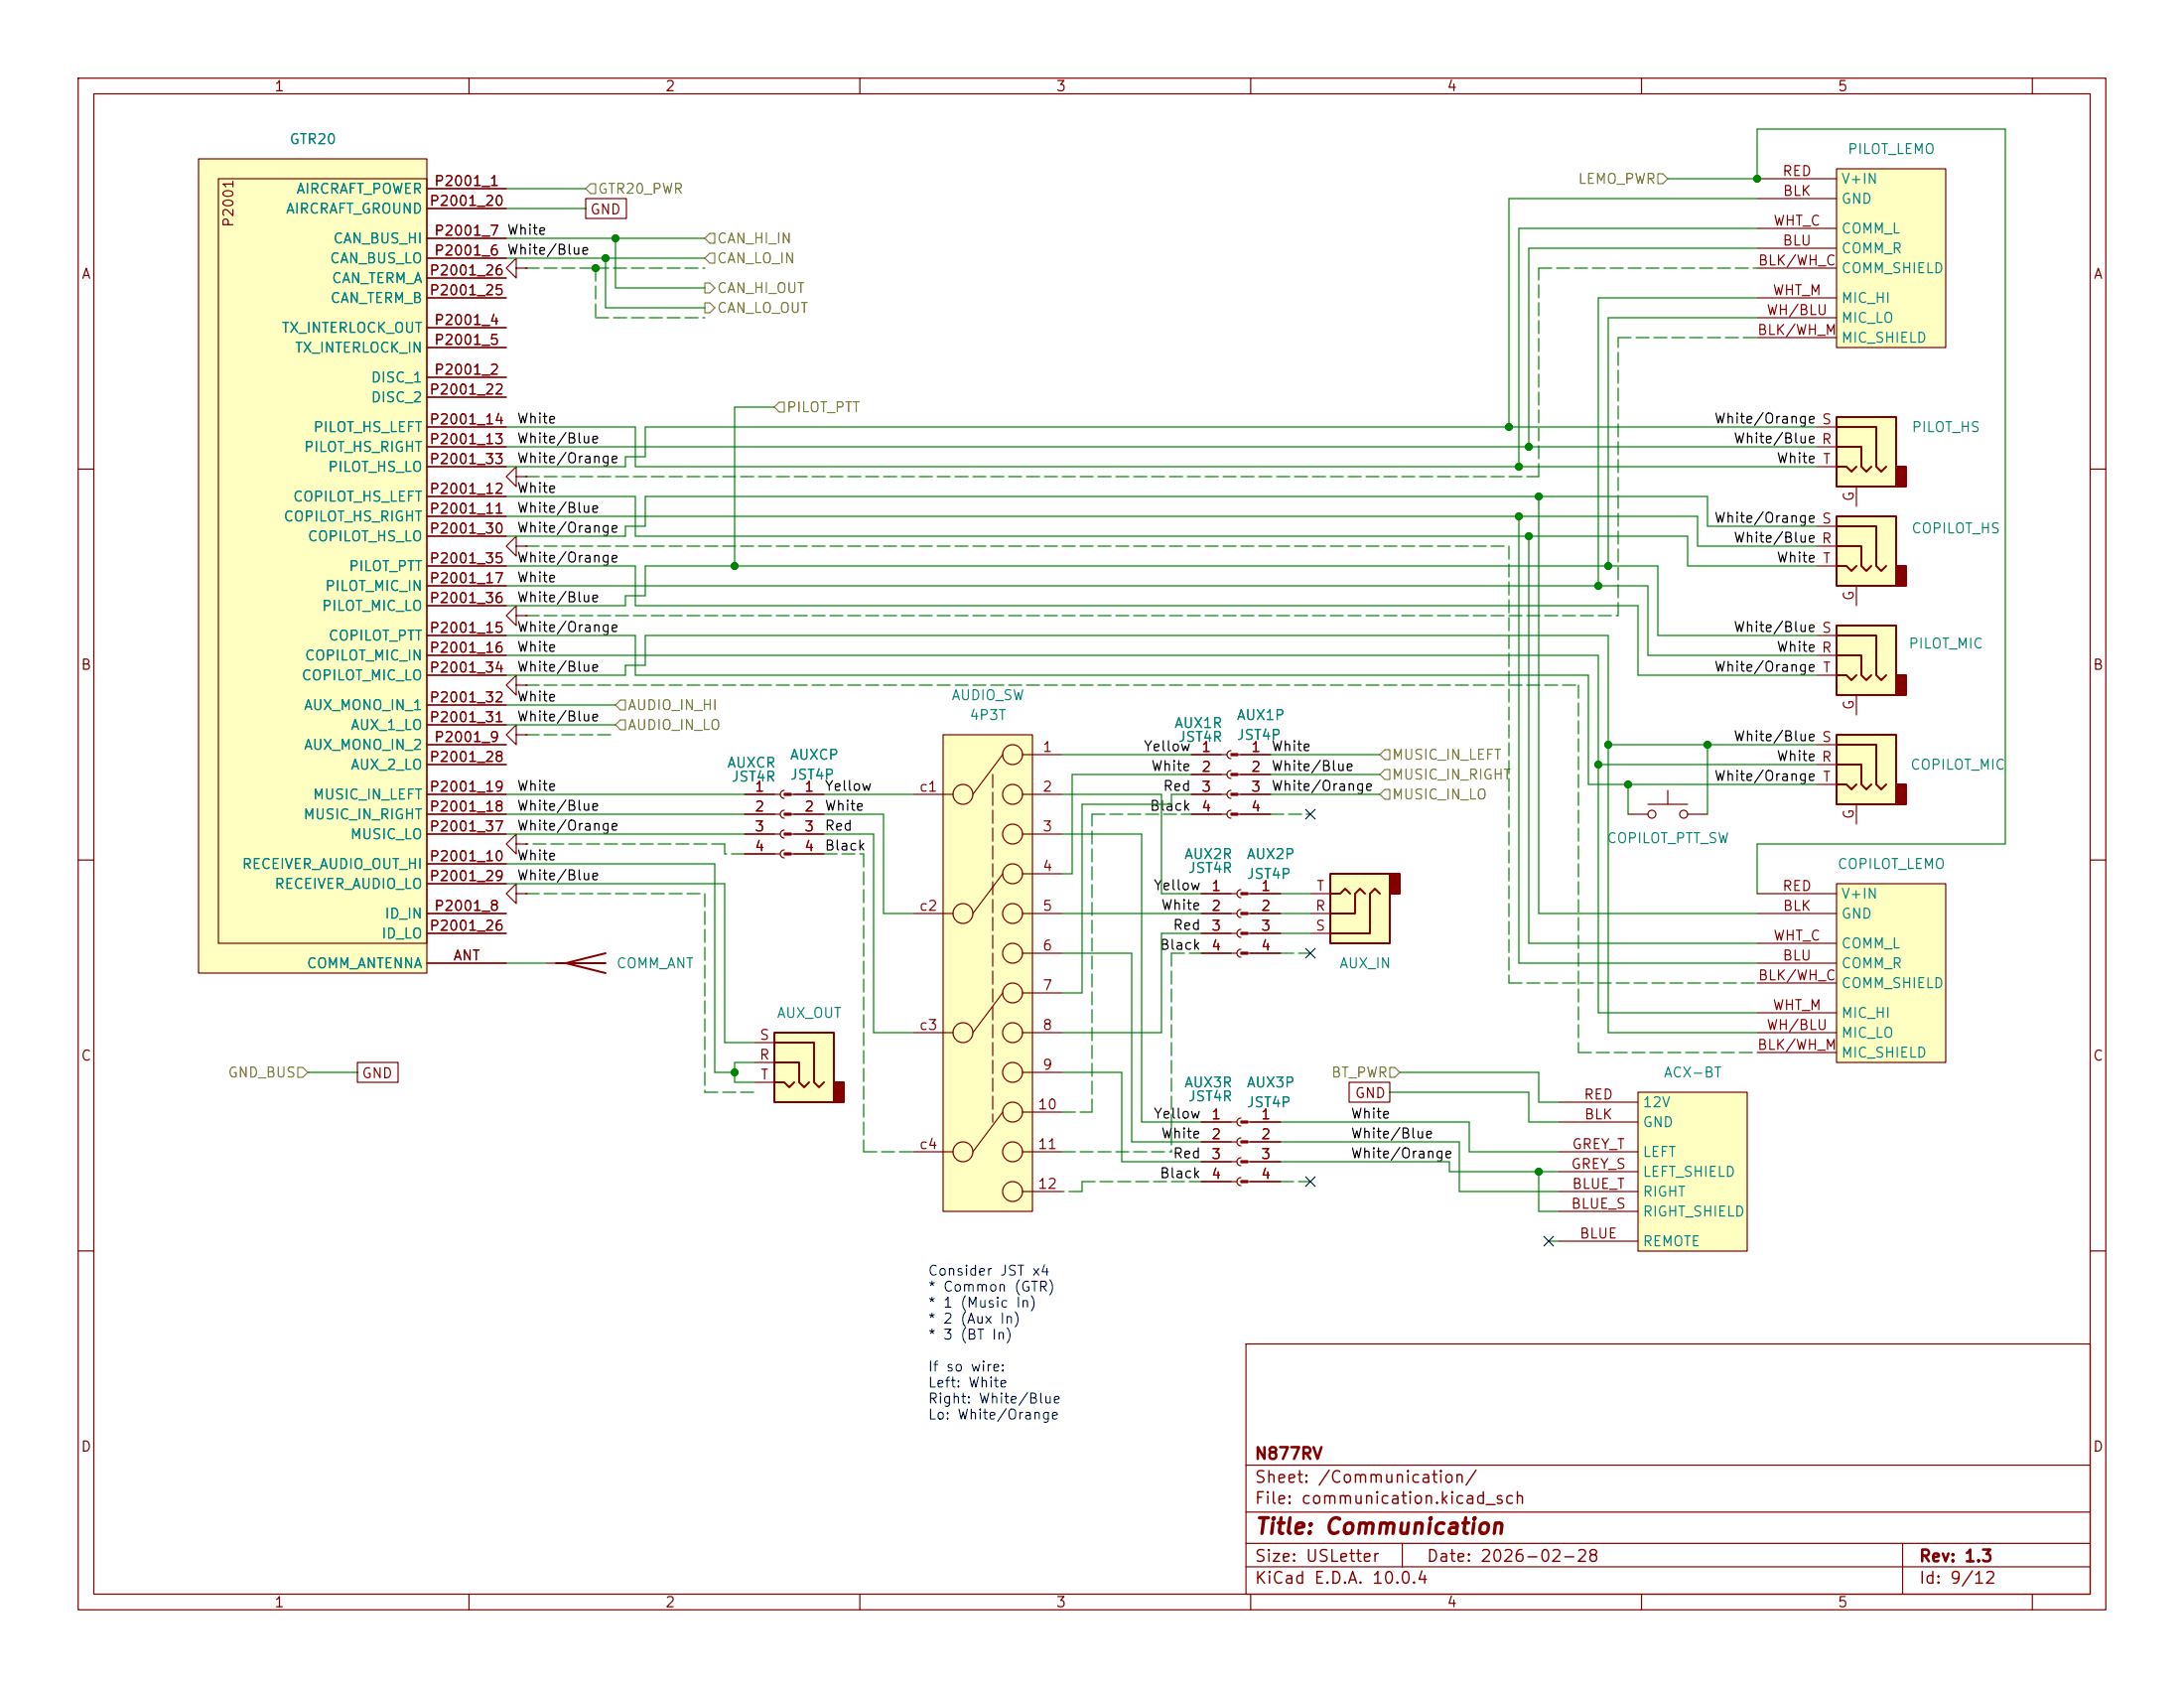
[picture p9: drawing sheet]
<svg xmlns="http://www.w3.org/2000/svg" width="279mm" height="216mm" viewBox="0 0 279 216" stroke-linecap="round" stroke-linejoin="round" font-family="sans-serif">
<g fill="none" stroke="#840000" stroke-width=".15">
<path d="M10 10h259.4v195.9h-259.4zM12 12h255.4v191.9h-255.4zM60 10v2M110 10v2M160 10v2M210 10v2M260 10v2M10 60h2M267.4 60h2M10 110h2M267.4 110h2M10 160h2"/>
<path d="M159.4 171.9h108v32h-108zM267.4 160h2M159.4 197.4h108M159.4 193.4h108M159.4 187.4h108M179.4 197.4v3M243.4 197.4v6.5M60 203.9v2M110 203.9v2M159.4 200.4h108M160 203.9v2M210 203.9v2"/>
<path d="M260 203.9v2"/>
</g>
<path d="M234.9 21.6h14v22.9h-14z" fill="#ffffc2"/>
<g fill="none" stroke="#840000" stroke-width=".15">
<path d="M224.8 25.4h10.1M224.8 34.3h10.1M224.8 31.8h10.1M224.8 22.9h10.1M224.8 29.2h10.1M224.8 38.1h10.1M234.9 21.6h14v22.9h-14zM224.8 43.2h10.1M224.8 40.6h10.1M66 69.9v-1.3l-1.2 1.3 1.2 1.2v-1.2h1.3M67.3 69.9h.1M208.3 104.1h2.5"/>
<path d="M210.8 102.9h5.1M213.4 101.1v1.8M215.9 104.1h2.5"/>
<circle cx="211.3" cy="104.1" r=".51"/>
<circle cx="215.4" cy="104.1" r=".51"/>
</g>
<path d="M234.9 113h14v22.9h-14z" fill="#ffffc2"/>
<path d="M224.8 116.8h10.1M224.8 114.3h10.1M234.9 113h14v22.9h-14zM224.8 125.7h10.1M224.8 134.6h10.1M224.8 123.2h10.1M224.8 132.1h10.1M224.8 120.7h10.1M224.8 129.5h10.1" fill="none" stroke="#840000" stroke-width=".15"/>
<path d="M99.1 132.1h7.6v8.9h-7.6z" fill="#ffffc2"/>
<path d="M106.7 138.4h1.2v2.6h-1.2z" fill="#840000" stroke="#840000" stroke-width=".25"/>
<path d="M99.1 132.1h7.6v8.9h-7.6zM99.1 135.9h3.1v2.5l.7 .7 .6-.7M99.1 138.4h1.2l.7 .7 .6-.7M99.1 133.4h5v5l.7 .7 .6-.7" fill="none" stroke="#840000" stroke-width=".25"/>
<g fill="none" stroke="#840000" stroke-width=".15">
<path d="M101.2 101.6h4.2M101.2 104.1h4.2M101.2 106.7h4.2M101.2 109.2h4.2M96.5 135.9h2.6M96.5 133.4h2.6M96.5 138.4h2.6M153.7 143.5h4.5M153.7 146.1h4.5M153.7 148.6h4.5M153.7 151.1h4.5M158.7 143a.51 .51 0 0 0-.5 .5 .51 .51 0 0 0 .5 .5"/>
<path d="M158.7 145.5a.51 .51 0 0 0-.5 .6 .51 .51 0 0 0 .5 .5M158.7 148.1a.51 .51 0 0 0-.5 .5 .51 .51 0 0 0 .5 .5M158.7 150.6a.51 .51 0 0 0-.5 .5 .51 .51 0 0 0 .5 .5"/>
</g>
<g fill="#840000" stroke="#840000" stroke-width=".15">
<path d="M100.3 101.5h.9v.2h-.9z"/>
<path d="M100.3 104h.9v.3h-.9z"/>
<path d="M100.3 106.6h.9v.2h-.9z"/>
<path d="M100.3 109.1h.9v.2h-.9z"/>
</g>
<path d="M120.6 94h11.5v60.9h-11.5z" fill="#ffffc2"/>
<g fill="none" stroke="#840000" stroke-width=".15">
<path d="M66 94v-1.3l-1.2 1.3 1.2 1.3v-1.3h1.3M66 87.6v-1.2l-1.2 1.2 1.2 1.3v-1.3h1.3M67.3 94h.1M67.3 87.6h.1M120.6 94h11.5v60.9h-11.5zM128.3 96.5l-3.8 5.1M130.8 96.5h5.1M152.4 96.5h4.6M152.4 99.1h4.6M157.5 96a.51 .51 0 0 0-.5 .5 .51 .51 0 0 0 .5 .5M157.5 98.6a.51 .51 0 0 0-.5 .5 .51 .51 0 0 0 .5 .5M158.3 96.5h4.3"/>
<path d="M158.3 99.1h4.3M66 114.3v-1.3l-1.2 1.3 1.2 1.3v-1.3h1.3M66 108v-1.3l-1.2 1.3 1.2 1.2v-1.2h1.3M67.3 114.3h.1M67.3 108h.1M95.2 101.6h4.6M95.2 106.7h4.6M95.2 104.1h4.6M95.2 109.2h4.6M100.3 101.1a.51 .51 0 0 0-.5 .5 .51 .51 0 0 0 .5 .5M100.3 103.6a.51 .51 0 0 0-.5 .5 .51 .51 0 0 0 .5 .5M100.3 106.2a.51 .51 0 0 0-.5 .5 .51 .51 0 0 0 .5 .5"/>
<path d="M100.3 108.7a.51 .51 0 0 0-.5 .5 .51 .51 0 0 0 .5 .5M116.8 101.6h5.1M116.8 116.8h5.1M128.3 111.8l-3.8 5M130.8 101.6h5.1M130.8 116.8h5.1M130.8 106.7h5.1M130.8 111.8h5.1M152.4 101.6h4.6M152.4 104.1h4.6M157.5 101.1a.51 .51 0 0 0-.5 .5 .51 .51 0 0 0 .5 .5M157.5 103.6a.51 .51 0 0 0-.5 .5 .51 .51 0 0 0 .5 .5"/>
<path d="M158.3 101.6h4.3M158.3 104.1h4.3M69.8 123.2h2.6M116.8 132.1h5.1M128.3 127l-3.8 5.1M130.8 132.1h5.1M130.8 121.9h5.1M130.8 127h5.1M130.8 137.2h5.1M116.8 147.3h5.1M128.3 142.2l-3.8 5.1M130.8 147.3h5.1"/>
<path d="M130.8 142.2h5.1M130.8 152.4h5.1M159.6 143.5h4.2M159.6 146.1h4.2M159.6 148.6h4.2M159.6 151.1h4.2"/>
<circle cx="129.5" cy="96.5" r="1.27"/>
<circle cx="123.2" cy="116.8" r="1.27"/>
<circle cx="123.2" cy="101.6" r="1.27"/>
<circle cx="129.5" cy="116.8" r="1.27"/>
<circle cx="129.5" cy="111.8" r="1.27"/>
<circle cx="129.5" cy="106.7" r="1.27"/>
<circle cx="129.5" cy="101.6" r="1.27"/>
<circle cx="123.2" cy="132.1" r="1.27"/>
<circle cx="129.5" cy="127" r="1.27"/>
<circle cx="129.5" cy="121.9" r="1.27"/>
<circle cx="129.5" cy="132.1" r="1.27"/>
<circle cx="129.5" cy="137.2" r="1.27"/>
<circle cx="123.2" cy="147.3" r="1.27"/>
<circle cx="129.5" cy="142.2" r="1.27"/>
<circle cx="129.5" cy="147.3" r="1.27"/>
<circle cx="129.5" cy="152.4" r="1.27"/>
</g>
<path d="M127 99.1v44.4" fill="none" stroke="#840000" stroke-width=".15" stroke-dasharray="1.7 .6"/>
<g fill="#840000" stroke="#840000" stroke-width=".15">
<path d="M158.7 143.4h.9v.2h-.9z"/>
<path d="M158.7 145.9h.9v.3h-.9z"/>
<path d="M158.7 148.5h.9v.2h-.9z"/>
<path d="M158.7 151h.9v.3h-.9z"/>
<path d="M157.5 96.4h.8v.2h-.8z"/>
<path d="M157.5 98.9h.8v.3h-.8z"/>
<path d="M157.5 101.5h.8v.2h-.8z"/>
<path d="M157.5 104h.8v.3h-.8z"/>
</g>
<path d="M71.1 123.2h6.4M77.5 121.9l-5.1 1.3 5.1 1.3" fill="none" stroke="#840000" stroke-width=".25"/>
<path d="M234.9 80h7.7v8.9h-7.7z" fill="#ffffc2"/>
<path d="M242.6 86.4h1.2v2.5h-1.2z" fill="#840000" stroke="#840000" stroke-width=".25"/>
<path d="M234.9 80h7.7v8.9h-7.7zM234.9 83.8h3.2v2.6l.7 .6 .6-.6M234.9 86.4h1.3l.7 .6 .6-.6M234.9 81.3h5.1v5.1l.7 .6 .6-.6" fill="none" stroke="#840000" stroke-width=".25"/>
<g fill="none" stroke="#840000" stroke-width=".15">
<path d="M232.4 83.8h2.5M232.4 81.3h2.5M232.4 86.4h2.5M237.5 88.9v2.5M153.7 114.3h4.5M153.7 116.8h4.5M153.7 119.4h4.5M158.7 113.8a.51 .51 0 0 0-.5 .5 .51 .51 0 0 0 .5 .5M158.7 116.3a.51 .51 0 0 0-.5 .5 .51 .51 0 0 0 .5 .5M158.7 118.9a.51 .51 0 0 0-.5 .5 .51 .51 0 0 0 .5 .5M159.6 114.3h4.2M159.6 116.8h4.2"/>
<path d="M159.6 119.4h4.2M153.7 121.9h4.5M158.7 121.4a.51 .51 0 0 0-.5 .5 .51 .51 0 0 0 .5 .5M159.6 121.9h4.2"/>
</g>
<g fill="#840000" stroke="#840000" stroke-width=".15">
<path d="M158.7 114.2h.9v.2h-.9z"/>
<path d="M158.7 116.7h.9v.3h-.9z"/>
<path d="M158.7 119.3h.9v.2h-.9z"/>
<path d="M158.7 121.8h.9v.2h-.9z"/>
</g>
<g fill="#ffffc2">
<path d="M25.4 20.3h29.2v104.2h-29.2z"/>
<path d="M27.9 22.9h26.7v97.8h-26.7z"/>
</g>
<g fill="none" stroke="#840000" stroke-width=".15">
<path d="M25.4 20.3h29.2v104.2h-29.2zM27.9 22.9h26.7v97.8h-26.7zM54.6 24.1h10.2M54.6 33h10.2M54.6 30.5h10.2M54.6 26.7h10.2M54.6 38.1h10.2M54.6 35.6h10.2M54.6 48.3h10.2M54.6 41.9h10.2M54.6 44.5h10.2M54.6 57.2h10.2"/>
<path d="M54.6 54.6h10.2M54.6 50.8h10.2M54.6 59.7h10.2M54.6 66h10.2M54.6 63.5h10.2M54.6 74.9h10.2M54.6 68.6h10.2M54.6 72.4h10.2M54.6 77.5h10.2M66 78.7v-1.2l-1.2 1.2 1.2 1.3v-1.3h1.3M67.3 78.7h.1M54.6 95.3h10.2"/>
<path d="M54.6 81.3h10.2M54.6 83.8h10.2M54.6 97.8h10.2M54.6 92.7h10.2M54.6 90.2h10.2M54.6 86.4h10.2M54.6 116.8h10.2M54.6 110.5h10.2M54.6 104.1h10.2M54.6 101.6h10.2M54.6 119.4h10.2M54.6 113h10.2"/>
<path d="M54.6 106.7h10.2M54.6 123.2h10.2"/>
</g>
<path d="M234.9 94h7.7v8.9h-7.7z" fill="#ffffc2"/>
<path d="M242.6 100.3h1.2v2.6h-1.2z" fill="#840000" stroke="#840000" stroke-width=".25"/>
<path d="M234.9 94h7.7v8.9h-7.7zM234.9 97.8h3.2v2.5l.7 .7 .6-.7M234.9 95.3h5.1v5l.7 .7 .6-.7M234.9 100.3h1.3l.7 .7 .6-.7" fill="none" stroke="#840000" stroke-width=".25"/>
<path d="M232.4 97.8h2.5M232.4 95.3h2.5M232.4 100.3h2.5M237.5 102.9v2.5" fill="none" stroke="#840000" stroke-width=".15"/>
<path d="M209.5 139.7h14v20.3h-14z" fill="#ffffc2"/>
<path d="M209.5 139.7h14v20.3h-14zM199.4 143.5h10.1M199.4 158.8h10.1M199.4 154.9h10.1M199.4 152.4h10.1M199.4 149.9h10.1M199.4 147.3h10.1M199.4 141h10.1" fill="none" stroke="#840000" stroke-width=".15"/>
<path d="M234.9 66h7.7v8.9h-7.7z" fill="#ffffc2"/>
<path d="M242.6 72.4h1.2v2.5h-1.2z" fill="#840000" stroke="#840000" stroke-width=".25"/>
<path d="M234.9 66h7.7v8.9h-7.7zM234.9 69.9h3.2v2.5l.7 .6 .6-.6M234.9 72.4h1.3l.7 .6 .6-.6M234.9 67.3h5.1v5.1l.7 .6 .6-.6" fill="none" stroke="#840000" stroke-width=".25"/>
<path d="M232.4 69.9h2.5M232.4 67.3h2.5M232.4 72.4h2.5M237.5 74.9v2.6" fill="none" stroke="#840000" stroke-width=".15"/>
<path d="M234.9 53.3h7.7v8.9h-7.7z" fill="#ffffc2"/>
<path d="M242.6 59.7h1.2v2.5h-1.2z" fill="#840000" stroke="#840000" stroke-width=".25"/>
<path d="M234.9 53.3h7.7v8.9h-7.7zM234.9 57.2h3.2v2.5l.7 .6 .6-.6M234.9 59.7h1.3l.7 .6 .6-.6M234.9 54.6h5.1v5.1l.7 .6 .6-.6" fill="none" stroke="#840000" stroke-width=".25"/>
<path d="M232.4 57.2h2.5M232.4 54.6h2.5M232.4 59.7h2.5M237.5 62.2v2.6" fill="none" stroke="#840000" stroke-width=".15"/>
<path d="M170.2 111.8h7.6v8.9h-7.6z" fill="#ffffc2"/>
<path d="M177.8 111.8h1.3v2.5h-1.3z" fill="#840000" stroke="#840000" stroke-width=".25"/>
<path d="M170.2 111.8h7.6v8.9h-7.6zM170.2 114.3h1.2l.7-.6 .6 .6M174.6 114.3l-.6-.6-.6 .6v2.5h-3.2M176.5 114.3l-.6-.6-.6 .6v5.1h-5.1" fill="none" stroke="#840000" stroke-width=".25"/>
<g fill="none" stroke="#840000" stroke-width=".15">
<path d="M54.6 24.1h10.2M54.6 33h10.2M54.6 30.5h10.2M54.6 26.7h10.2M54.6 38.1h10.2M54.6 35.6h10.2M66 34.3v-1.3l-1.2 1.3 1.2 1.3v-1.3h1.3M67.3 34.3h.1M74.9 25.4h5.2v2.5h-5.2zM54.6 48.3h10.2M54.6 41.9h10.2M54.6 44.5h10.2"/>
<path d="M54.6 57.2h10.2M54.6 54.6h10.2M54.6 50.8h10.2M54.6 59.7h10.2M54.6 66h10.2M54.6 63.5h10.2M54.6 74.9h10.2M54.6 68.6h10.2M54.6 72.4h10.2M54.6 77.5h10.2M66 61v-1.3l-1.2 1.3 1.2 1.2v-1.2h1.3M67.3 61h.1"/>
<path d="M67.3 69.9h.1M67.3 78.7h.1M54.6 95.3h10.2M54.6 81.3h10.2M54.6 83.8h10.2M54.6 97.8h10.2M54.6 92.7h10.2M54.6 90.2h10.2M54.6 86.4h10.2M67.3 87.6h.1M67.3 94h.1M152.4 96.5h3.8"/>
<path d="M152.4 99.1h3.8M158.7 96.5h3.9M158.7 99.1h3.9M54.6 116.8h10.2M54.6 119.4h10.2M54.6 110.5h10.2M54.6 104.1h10.2M54.6 101.6h10.2M54.6 113h10.2M54.6 106.7h10.2M67.3 108h.1M67.3 114.3h.1"/>
<path d="M95.2 104.1h3.9M95.2 101.6h3.9M95.2 106.7h3.9M95.2 109.2h3.9M101.6 104.1h3.8M101.6 101.6h3.8M101.6 106.7h3.8M101.6 109.2h3.8M152.4 104.1h3.8M152.4 101.6h3.8M153.7 116.8h3.8M153.7 119.4h3.8"/>
<path d="M153.7 114.3h3.8M158.7 104.1h3.9M158.7 101.6h3.9M160 116.8h3.8M160 119.4h3.8M160 114.3h3.8M167.6 116.8h2.6M167.6 119.4h2.6M167.6 114.3h2.6M45.7 135.9h5.2v2.5h-5.2zM54.6 123.2h10.2M153.7 121.9h3.8"/>
<path d="M160 121.9h3.8M172.6 138.4h5.2v2.6h-5.2zM153.7 143.5h3.8M153.7 146.1h3.8M153.7 148.6h3.8M153.7 151.1h3.8M160 143.5h3.8M160 146.1h3.8M160 148.6h3.8M160 151.1h3.8"/>
</g>
<g fill="none" stroke="#848400" stroke-width=".15">
<path d="M75.6 23.5h.6v1.3h-.6l-.7-.7zM90.2 33l.6-.6h.6v1.3h-.6zM90.2 30.5l.6-.7h.6v1.3h-.6zM90.2 36.2h.6l.6 .6-.6 .7h-.6zM90.2 38.7h.6l.6 .7-.6 .6h-.6zM212.1 22.2h.6l.7 .7-.7 .6h-.6zM99.1 52.1l.6-.7h.6v1.3h-.6zM78.7 92.7l.7-.6h.6v1.2h-.6zM79.4 89.5h.6v1.3h-.6l-.7-.6zM177.2 95.9h.6v1.3h-.6l-.7-.7zM177.2 98.4h.6v1.3h-.6l-.7-.6zM177.2 101h.6v1.2h-.6l-.7-.6z"/>
<path d="M38.1 136.5h.6l.7 .7-.7 .6h-.6zM177.8 136.5h.6l.7 .7-.7 .6h-.6z"/>
</g>
<g fill="none" stroke="#008400" stroke-width=".15">
<path d="M64.8 30.5h25.4M64.8 33h25.4M64.8 26.7h10.1M64.8 24.1h10.1M77.5 33v6.4h12.7M78.7 30.5v6.3h11.5M213.4 22.9h11.4v-6.4h31.7v91.5h-31.7v6.3M224.8 29.2h-30.5v30.5M224.8 38.1h-20.3v36.8M224.8 31.8h-29.2v25.4M224.8 25.4h-31.8v29.2M64.8 54.6h16.5v5.1h151.1"/>
<path d="M64.8 57.2h167.6M99.1 52.1h-5.1v20.3M224.8 40.6h-19.1v31.8M232.4 54.6h-149.9v3.8h-2.5v1.3h-15.2M64.8 72.4h16.5v5.1h128.2v8.9h22.9M64.8 77.5h15.2v-1.3h2.5v-3.8h129.6v8.9h20.3M64.8 63.5h16.5v5.1h134.6v3.8h16.5M64.8 66h152.4v3.9h15.2M64.8 74.9h146v8.9h21.6M194.3 66v57.2h30.5M195.6 68.6v52.1h29.2M196.8 63.5v53.3h28"/>
<path d="M232.4 67.3h-14v-3.8h-135.9v3.8h-2.5v1.3h-15.2M64.8 86.4h15.2v-1.3h2.5v-3.8h123.2v50.8h19.1M64.8 83.8h139.7v45.7h20.3M64.8 81.3h16.5v5.1h121.9v13.9h29.2M64.8 90.2h13.9M64.8 92.7h13.9M135.9 96.5h16.5M152.4 99.1h-15.2v12.7h-1.3M162.6 96.5h13.9M162.6 99.1h13.9M204.5 97.8h27.9M205.7 95.3h26.7"/>
<path d="M218.4 95.3v8.8M64.8 101.6h30.4M64.8 106.7h30.4M64.8 104.1h30.4M64.8 110.5h26.6v26.7h2.6M64.8 113h27.9v20.4h3.8M105.4 106.7h6.4v25.4h5M105.4 101.6h11.4M105.4 104.1h7.6v12.7h3.8M135.9 101.6h12.7v12.7h5.1M135.9 106.7h10.1v36.8h7.7M135.9 116.8h17.8"/>
<path d="M152.4 101.6h-2.5v1.3h-11.5v24.1h-2.5M153.7 119.4h-5.1v12.7h-12.7M162.6 101.6h13.9M163.8 119.4h3.8M163.8 114.3h3.8M163.8 116.8h3.8M208.3 100.3v3.8M39.4 137.2h6.3M64.8 123.2h5M96.5 135.9h-2.5v2.5h2.5M135.9 121.9h8.9v24.2h8.9M135.9 137.2h7.6v11.4h10.2"/>
<path d="M177.8 139.7h17.8v3.8h3.8M179.1 137.2h17.7v3.8h2.6M163.8 146.1h22.9v6.3h12.7M163.8 148.6h21.6v1.3h14M163.8 143.5h24.2v3.8h11.4M196.8 149.9v5h2.6M198.1 158.8h1.3"/>
</g>
<g fill="none" stroke="#008400" stroke-width=".15" stroke-dasharray="1.7 .6">
<path d="M67.3 34.3h8.9M76.2 34.3v6.3M76.2 34.3h14M196.8 34.3h28M76.2 40.6h14M207 43.2h17.8M67.3 69.9h125.7M67.3 61h129.5M67.3 78.7h139.7M193 69.9v55.8M196.8 61v-26.7M207 78.7v-35.5"/>
<path d="M67.3 87.6h134.6M67.3 94h11.4M201.9 87.6v47M67.3 114.3h22.9M90.2 114.3v25.4M92.7 108h-25.4M92.7 109.2v-1.2M95.2 109.2h-2.5M105.4 109.2h5.1M110.5 109.2v38.1M139.7 104.1h12.7M162.6 104.1h5"/>
<path d="M90.2 139.7h6.3M149.9 121.9v25.4M149.9 121.9h3.8M163.8 121.9h3.8M193 125.7h31.8M201.9 134.6h22.9M110.5 147.3h6.3M135.9 147.3h14M135.9 142.2h3.8M138.4 152.4h-2.5M138.4 151.1v1.3M138.4 151.1h15.3"/>
<path d="M139.7 142.2v-38.1M163.8 151.1h3.8"/>
</g>
<path d="M167 103.5l1.2 1.2M168.2 103.5l-1.2 1.2M167 121.3l1.2 1.2M168.2 121.3l-1.2 1.2M167 150.5l1.2 1.2M168.2 150.5l-1.2 1.2M197.5 158.1l1.2 1.3M198.7 158.1l-1.2 1.3" fill="none" stroke="#000084" stroke-width=".15"/>
<g fill="#008400" stroke="#008400" stroke-width=".13">
<circle cx="196.8" cy="149.9" r=".46"/>
<circle cx="94" cy="72.4" r=".46"/>
<circle cx="94" cy="137.2" r=".46"/>
<circle cx="208.3" cy="100.3" r=".46"/>
<circle cx="204.5" cy="97.8" r=".46"/>
<circle cx="194.3" cy="66" r=".46"/>
<circle cx="195.6" cy="57.2" r=".46"/>
<circle cx="196.8" cy="63.5" r=".46"/>
<circle cx="195.6" cy="68.6" r=".46"/>
<circle cx="194.3" cy="59.7" r=".46"/>
<circle cx="218.4" cy="95.3" r=".46"/>
<circle cx="224.8" cy="22.9" r=".46"/>
<circle cx="193" cy="54.6" r=".46"/>
<circle cx="76.2" cy="34.3" r=".46"/>
<circle cx="77.5" cy="33" r=".46"/>
<circle cx="78.7" cy="30.5" r=".46"/>
<circle cx="205.7" cy="95.3" r=".46"/>
<circle cx="205.7" cy="72.4" r=".46"/>
<circle cx="204.5" cy="74.9" r=".46"/>
</g>
<text font-size="2" fill="#840000" x="160.4" y="196.7">Title: Communication</text>
<g font-size="1.5" fill="#840000">
<text x="160.4" y="190">Sheet: /Communication/</text>
<text x="160.4" y="187">N877RV</text>
<text x="160.4" y="192.7">File: communication.kicad_sch</text>
<text x="160.4" y="202.9">KiCad E.D.A. 10.0.4</text>
<text x="160.4" y="200.1">Size: USLetter</text>
<text x="182.4" y="200.1">Date: 2026-02-28</text>
<text x="245.4" y="200.1">Rev: 1.3</text>
<text x="245.4" y="202.9">Id: 9/12</text>
</g>
<g font-size="1.3" fill="#840000">
<text x="35" y="12">1</text>
<text x="85" y="12">2</text>
<text x="135" y="12">3</text>
<text x="185" y="12">4</text>
<text x="235" y="12">5</text>
<text x="227.9" y="22.8">RED</text>
<text x="30.2" y="29.2" transform="rotate(-90 30.2 29.2)">P2001</text>
<text x="54.8" y="26.6">P2001_20</text>
<text x="55.4" y="24.1">P2001_1</text>
<text x="75.4" y="27.7">GND</text>
<text x="226.8" y="29.2">WHT_C</text>
<text x="228" y="25.4">BLK</text>
<text x="10.3" y="36">A</text>
<text x="54.8" y="35.5">P2001_26</text>
<text x="55.4" y="33">P2001_6 White/Blue</text>
<text x="55.4" y="30.5">P2001_7 White</text>
<text x="55.4" y="33">P2001_6</text>
<text x="55.4" y="30.5">P2001_7</text>
<text x="224.8" y="34.3">BLK/WH_C</text>
<text x="228" y="31.7">BLU</text>
<text x="267.7" y="36">A</text>
<text x="54.8" y="38.1">P2001_25</text>
<text x="55.4" y="41.9">P2001_4</text>
<text x="225.9" y="40.6">WH/BLU</text>
<text x="226.7" y="38.1">WHT_M</text>
<text x="55.4" y="44.4">P2001_5</text>
<text x="224.7" y="43.2">BLK/WH_M</text>
<text x="54.8" y="50.8">P2001_22</text>
<text x="55.4" y="48.2">P2001_2</text>
<text x="54.8" y="57.1">P2001_13</text>
<text x="54.8" y="54.6">P2001_14</text>
<text x="54.8" y="59.7">P2001_33</text>
<text x="54.8" y="63.5">P2001_12</text>
<text x="237.5" y="64.2" transform="rotate(-90 237.5 64.2)">G</text>
<text x="54.8" y="66">P2001_11</text>
<text x="54.8" y="68.6">P2001_30</text>
<text x="54.8" y="74.9">P2001_17</text>
<text x="54.8" y="72.4">P2001_35</text>
<text x="54.8" y="77.4">P2001_36</text>
<text x="237.5" y="76.9" transform="rotate(-90 237.5 76.9)">G</text>
<text x="54.8" y="81.3">P2001_15</text>
<text x="54.8" y="83.8">P2001_16</text>
<text x="10.3" y="86">B</text>
<text x="54.8" y="86.3">P2001_34</text>
<text x="267.7" y="86">B</text>
<text x="54.8" y="92.7">P2001_31</text>
<text x="54.8" y="90.1">P2001_32</text>
<text x="55.4" y="95.2">P2001_9</text>
<text x="237.5" y="90.9" transform="rotate(-90 237.5 90.9)">G</text>
<text x="54.8" y="101.6">P2001_19</text>
<text x="54.8" y="97.8">P2001_28</text>
<text x="96.4" y="101.6">1</text>
<text x="102.8" y="101.6">1</text>
<text x="117.5" y="101.6">c1</text>
<text x="133.3" y="96.5">1</text>
<text x="133.3" y="101.6">2</text>
<text x="153.6" y="96.5">1</text>
<text x="153.6" y="99">2</text>
<text x="153.6" y="101.6">3</text>
<text x="159.9" y="96.5">1</text>
<text x="159.9" y="99">2</text>
<text x="159.9" y="101.6">3</text>
<text x="54.8" y="104.1">P2001_18</text>
<text x="54.8" y="106.7">P2001_37</text>
<text x="96.4" y="104.1">2</text>
<text x="96.4" y="106.7">3</text>
<text x="102.8" y="104.1">2</text>
<text x="102.8" y="106.7">3</text>
<text x="133.3" y="106.7">3</text>
<text x="153.6" y="104.1">4</text>
<text x="159.9" y="104.1">4</text>
<text x="237.5" y="104.9" transform="rotate(-90 237.5 104.9)">G</text>
<text x="54.8" y="110.5">P2001_10</text>
<text x="54.8" y="113">P2001_29</text>
<text x="96.4" y="109.2">4</text>
<text x="102.8" y="109.2">4</text>
<text x="133.3" y="111.7">4</text>
<text x="54.8" y="119.4">P2001_26</text>
<text x="55.4" y="116.8">P2001_8</text>
<text x="117.5" y="116.8">c2</text>
<text x="133.3" y="116.8">5</text>
<text x="154.9" y="114.3">1</text>
<text x="154.9" y="116.8">2</text>
<text x="154.9" y="119.4">3</text>
<text x="161.2" y="114.3">1</text>
<text x="161.2" y="116.8">2</text>
<text x="161.2" y="119.4">3</text>
<text x="168.2" y="116.8">R</text>
<text x="168.2" y="119.4">S</text>
<text x="168.3" y="114.3">T</text>
<text x="227.9" y="114.3">RED</text>
<text x="228" y="116.8">BLK</text>
<text x="57.9" y="123.2">ANT</text>
<text x="133.3" y="121.9">6</text>
<text x="154.9" y="121.9">4</text>
<text x="161.2" y="121.9">4</text>
<text x="224.8" y="125.7">BLK/WH_C</text>
<text x="226.8" y="120.6">WHT_C</text>
<text x="228" y="123.2">BLU</text>
<text x="133.3" y="127">7</text>
<text x="226.7" y="129.5">WHT_M</text>
<text x="10.3" y="136">C</text>
<text x="97.1" y="135.9">R</text>
<text x="97.1" y="133.3">S</text>
<text x="117.5" y="132.1">c3</text>
<text x="133.3" y="132.1">8</text>
<text x="133.3" y="137.1">9</text>
<text x="224.7" y="134.6">BLK/WH_M</text>
<text x="225.9" y="132.1">WH/BLU</text>
<text x="267.7" y="136">C</text>
<text x="46.2" y="138.2">GND</text>
<text x="97.2" y="138.4">T</text>
<text x="132.7" y="142.2">10</text>
<text x="154.9" y="143.5">1</text>
<text x="161.2" y="143.5">1</text>
<text x="173.3" y="140.8">GND</text>
<text x="202.5" y="140.9">RED</text>
<text x="202.6" y="143.5">BLK</text>
<text x="117.5" y="147.3">c4</text>
<text x="132.7" y="147.3">11</text>
<text x="154.9" y="146">2</text>
<text x="154.9" y="148.6">3</text>
<text x="161.2" y="146">2</text>
<text x="161.2" y="148.6">3</text>
<text x="200.9" y="149.8">GREY_S</text>
<text x="201" y="147.3">GREY_T</text>
<text x="132.7" y="152.4">12</text>
<text x="154.9" y="151.1">4</text>
<text x="161.2" y="151.1">4</text>
<text x="200.9" y="154.9">BLUE_S</text>
<text x="201" y="152.4">BLUE_T</text>
<text x="202" y="158.7">BLUE</text>
<text x="10.3" y="186">D</text>
<text x="267.7" y="186">D</text>
<text x="35" y="205.9">1</text>
<text x="85" y="205.9">2</text>
<text x="135" y="205.9">3</text>
<text x="185" y="205.9">4</text>
<text x="235" y="205.9">5</text>
</g>
<g font-size="1.3" fill="#008484">
<text x="36.9" y="18.8">GTR20</text>
<text x="235.5" y="23.8">V+IN</text>
<text x="236.3" y="20">PILOT_LEMO</text>
<text x="36.5" y="27.6">AIRCRAFT_GROUND</text>
<text x="37.8" y="25.1">AIRCRAFT_POWER</text>
<text x="235.5" y="26.4">GND</text>
<text x="42.1" y="34">CAN_BUS_LO</text>
<text x="42.5" y="31.5">CAN_BUS_HI</text>
<text x="235.5" y="35.3">COMM_SHIELD</text>
<text x="235.5" y="32.7">COMM_R</text>
<text x="235.5" y="30.2">COMM_L</text>
<text x="42.2" y="39.1">CAN_TERM_B</text>
<text x="42.3" y="36.5">CAN_TERM_A</text>
<text x="235.5" y="41.6">MIC_LO</text>
<text x="235.5" y="39.1">MIC_HI</text>
<text x="35.9" y="42.9">TX_INTERLOCK_OUT</text>
<text x="37.6" y="45.4">TX_INTERLOCK_IN</text>
<text x="235.5" y="44.2">MIC_SHIELD</text>
<text x="47.4" y="49.2">DISC_1</text>
<text x="47.4" y="51.8">DISC_2</text>
<text x="38.8" y="58.1">PILOT_HS_RIGHT</text>
<text x="40" y="55.6">PILOT_HS_LEFT</text>
<text x="244.5" y="55.6">PILOT_HS</text>
<text x="37.4" y="64.5">COPILOT_HS_LEFT</text>
<text x="41.9" y="60.7">PILOT_HS_LO</text>
<text x="36.2" y="67">COPILOT_HS_RIGHT</text>
<text x="39.3" y="69.6">COPILOT_HS_LO</text>
<text x="244.4" y="68.5">COPILOT_HS</text>
<text x="41.5" y="75.9">PILOT_MIC_IN</text>
<text x="44.5" y="73.4">PILOT_PTT</text>
<text x="41.1" y="78.4">PILOT_MIC_LO</text>
<text x="41.9" y="82.3">COPILOT_PTT</text>
<text x="244.1" y="83.3">PILOT_MIC</text>
<text x="38.5" y="87.3">COPILOT_MIC_LO</text>
<text x="38.9" y="84.8">COPILOT_MIC_IN</text>
<text x="121.6" y="89.9">AUDIO_SW</text>
<text x="38.8" y="91.1">AUX_MONO_IN_1</text>
<text x="44.8" y="93.7">AUX_1_LO</text>
<text x="123.9" y="92.4">4P3T</text>
<text x="150.1" y="93.4">AUX1R</text>
<text x="150.6" y="95.2">JST4R</text>
<text x="158.1" y="92.4">AUX1P</text>
<text x="158.1" y="95">JST4P</text>
<text x="38.8" y="96.2">AUX_MONO_IN_2</text>
<text x="44.8" y="98.8">AUX_2_LO</text>
<text x="92.9" y="98.5">AUXCR</text>
<text x="93.5" y="100.3">JST4R</text>
<text x="101" y="97.5">AUXCP</text>
<text x="101" y="100">JST4P</text>
<text x="244.3" y="98.8">COPILOT_MIC</text>
<text x="38.7" y="105.1">MUSIC_IN_RIGHT</text>
<text x="39.9" y="102.6">MUSIC_IN_LEFT</text>
<text x="44.7" y="107.7">MUSIC_LO</text>
<text x="30.9" y="111.5">RECEIVER_AUDIO_OUT_HI</text>
<text x="151.4" y="110.2">AUX2R</text>
<text x="151.9" y="112">JST4R</text>
<text x="159.4" y="110.2">AUX2P</text>
<text x="159.4" y="112.7">JST4P</text>
<text x="205.5" y="108.2">COPILOT_PTT_SW</text>
<text x="235" y="111.5">COPILOT_LEMO</text>
<text x="35" y="114">RECEIVER_AUDIO_LO</text>
<text x="49.1" y="117.8">ID_IN</text>
<text x="235.5" y="117.8">GND</text>
<text x="235.5" y="115.3">V+IN</text>
<text x="39.1" y="124.2">COMM_ANTENNA</text>
<text x="48.7" y="120.4">ID_LO</text>
<text x="78.7" y="124.2">COMM_ANT</text>
<text x="171.3" y="124.2">AUX_IN</text>
<text x="235.5" y="124.2">COMM_R</text>
<text x="235.5" y="121.6">COMM_L</text>
<text x="99.3" y="130.5">AUX_OUT</text>
<text x="235.5" y="126.7">COMM_SHIELD</text>
<text x="235.5" y="130.5">MIC_HI</text>
<text x="235.5" y="135.6">MIC_SHIELD</text>
<text x="235.5" y="133.1">MIC_LO</text>
<text x="151.4" y="139.4">AUX3R</text>
<text x="151.9" y="141.2">JST4R</text>
<text x="159.4" y="139.4">AUX3P</text>
<text x="159.4" y="141.9">JST4P</text>
<text x="210.1" y="141.9">12V</text>
<text x="212.7" y="138.1">ACX-BT</text>
<text x="210.1" y="144.5">GND</text>
<text x="210.1" y="148.3">LEFT</text>
<text x="210.1" y="155.9">RIGHT_SHIELD</text>
<text x="210.1" y="153.4">RIGHT</text>
<text x="210.1" y="150.8">LEFT_SHIELD</text>
<text x="210.1" y="159.7">REMOTE</text>
</g>
<g font-size="1.3" fill="#848400">
<text x="201.8" y="23.8">LEMO_PWR</text>
<text x="76.4" y="25.1">GTR20_PWR</text>
<text x="91.6" y="34">CAN_LO_IN</text>
<text x="91.6" y="31.5">CAN_HI_IN</text>
<text x="91.6" y="37.8">CAN_HI_OUT</text>
<text x="91.6" y="40.3">CAN_LO_OUT</text>
<text x="100.5" y="53">PILOT_PTT</text>
<text x="80.2" y="91.1">AUDIO_IN_HI</text>
<text x="80.2" y="93.7">AUDIO_IN_LO</text>
<text x="178" y="97.5">MUSIC_IN_LEFT</text>
<text x="178" y="100">MUSIC_IN_RIGHT</text>
<text x="178" y="102.6">MUSIC_IN_LO</text>
<text x="29.1" y="138.1">GND_BUS</text>
<text x="170.2" y="138.1">BT_PWR</text>
</g>
<g font-size="1.3">
<text x="66" y="59.6">White/Orange</text>
<text x="66" y="57">White/Blue</text>
<text x="66" y="54.5">White</text>
<text x="219.2" y="54.5">White/Orange S</text>
<text x="221.7" y="57">White/Blue R</text>
<text x="227.2" y="59.6">White T</text>
<text x="66" y="65.9">White/Blue</text>
<text x="66" y="63.4">White</text>
<text x="66" y="68.5">White/Orange</text>
<text x="219.2" y="67.2">White/Orange S</text>
<text x="221.7" y="69.7">White/Blue R</text>
<text x="66" y="72.3">White/Orange</text>
<text x="66" y="74.8">White</text>
<text x="66" y="77.3">White/Blue</text>
<text x="227.2" y="72.3">White T</text>
<text x="66" y="83.7">White</text>
<text x="66" y="81.2">White/Orange</text>
<text x="221.7" y="81.2">White/Blue S</text>
<text x="227.2" y="83.7">White R</text>
<text x="66" y="86.2">White/Blue</text>
<text x="219.2" y="86.2">White/Orange T</text>
<text x="66" y="92.6">White/Blue</text>
<text x="66" y="90">White</text>
<text x="221.7" y="95.1">White/Blue S</text>
<text x="66" y="101.5">White</text>
<text x="105.4" y="101.5">Yellow</text>
<text x="146.2" y="96.4">Yellow</text>
<text x="147.2" y="98.9">White</text>
<text x="148.7" y="101.5">Red</text>
<text x="162.6" y="101.5">White/Orange</text>
<text x="162.6" y="98.9">White/Blue</text>
<text x="162.6" y="96.4">White</text>
<text x="219.2" y="100.2">White/Orange T</text>
<text x="227.2" y="97.7">White R</text>
<text x="66" y="106.6">White/Orange</text>
<text x="66" y="104">White/Blue</text>
<text x="105.4" y="104">White</text>
<text x="105.4" y="106.6">Red</text>
<text x="147" y="104">Black</text>
<text x="66" y="112.9">White/Blue</text>
<text x="66" y="110.4">White</text>
<text x="105.4" y="109.1">Black</text>
<text x="147.5" y="114.2">Yellow</text>
<text x="148.4" y="116.7">White</text>
<text x="150" y="119.3">Red</text>
<text x="148.3" y="121.8">Black</text>
<text x="147.5" y="143.4">Yellow</text>
<text x="172.7" y="143.4">White</text>
<text x="148.4" y="145.9">White</text>
<text x="150" y="148.5">Red</text>
<text x="172.7" y="145.9">White/Blue</text>
<text x="172.7" y="148.5">White/Orange</text>
<text x="148.3" y="151">Black</text>
</g>
<g font-size="1.3" fill="#0000c2">
<text x="118.6" y="163.5">Consider JST x4</text>
<text x="118.6" y="165.5">* Common (GTR)</text>
<text x="118.6" y="167.6">* 1 (Music In)</text>
<text x="118.6" y="169.6">* 2 (Aux In)</text>
<text x="118.6" y="171.7">* 3 (BT</text>
<text x="118.6" y="175.7">If so wire:</text>
<text x="118.6" y="177.8">Left: White</text>
<text x="118.6" y="179.8">Right: White/Blue</text>
<text x="118.6" y="181.9">Lo: White/Orange</text>
</g>
</svg>
